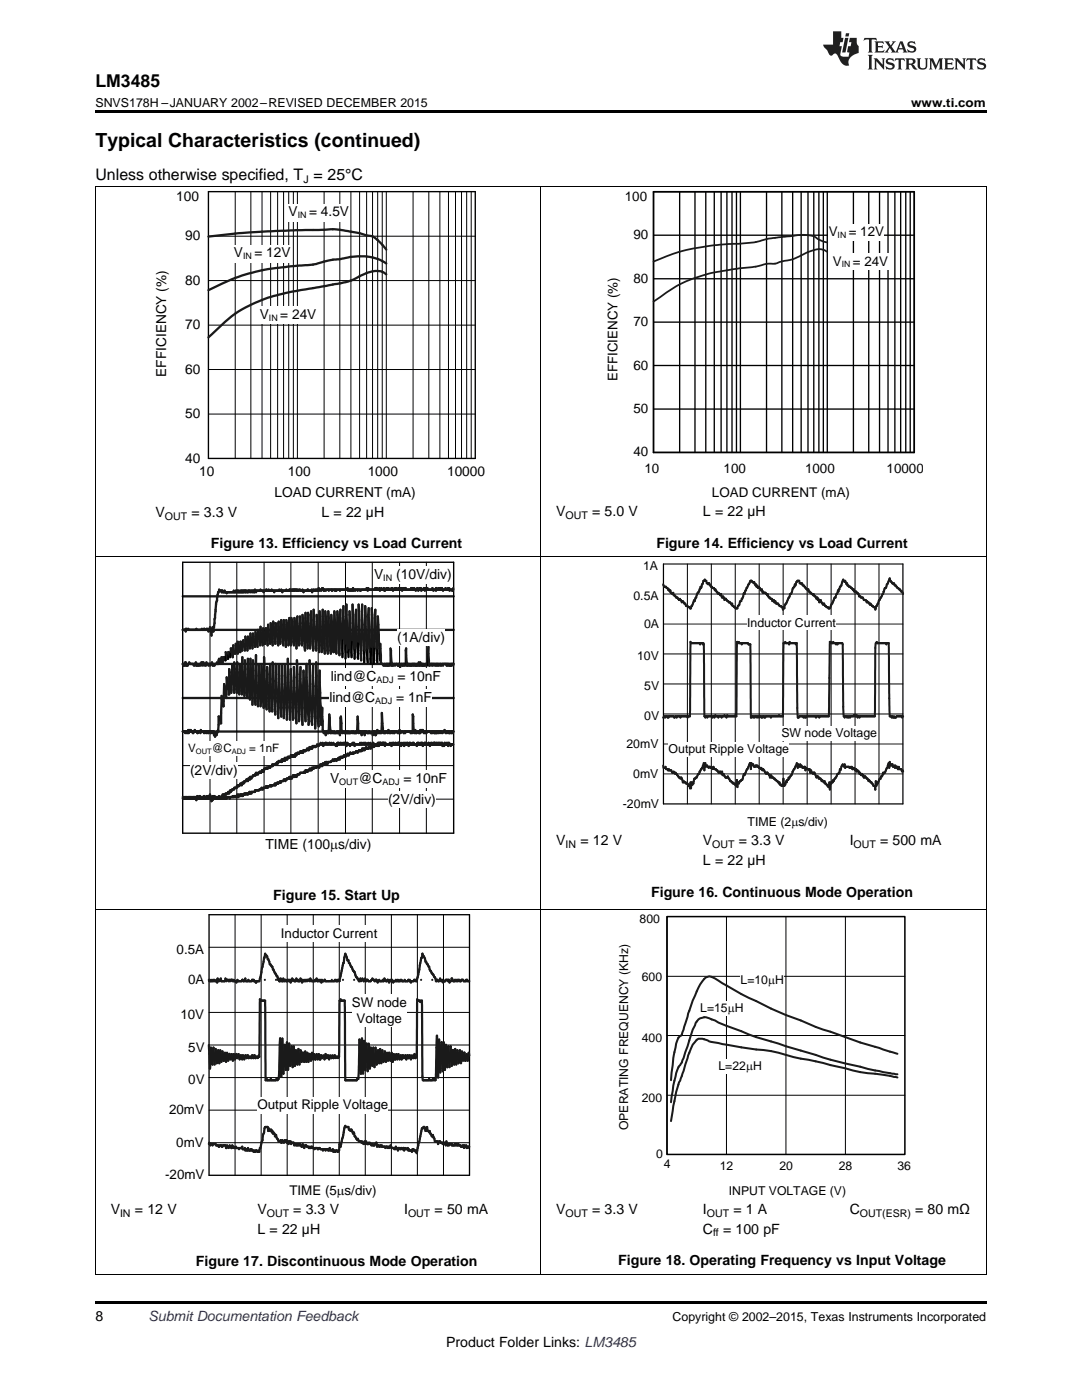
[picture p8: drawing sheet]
<svg xmlns="http://www.w3.org/2000/svg" width="216mm" height="279mm" viewBox="0 0 216 279" stroke-linecap="round" stroke-linejoin="round" font-family="sans-serif">
<path d="M19 254.4h.2zM196.7 254.4h.1zM19 259.7h177.8v.5h-177.8z" fill="#000"/>
<g fill="none" stroke="#000" stroke-width=".2">
<path d="M19.1 181.5v72.9M41.7 189h52M46.9 182.5v52.1M52.1 182.5v52.1M57.3 182.5v52.1M62.5 182.5v52.1M67.7 182.5v52.1M72.9 182.5v52.1M78.1 182.5v52.1M83.3 182.5v52.1M88.5 182.5v52.1M107.9 181.5v72.9"/>
<path d="M196.8 181.5v72.9M41.7 215.1h52M41.7 208.6h52M41.7 202.1h52M41.7 228.1h52M41.7 221.6h52M19 254.3h177.8"/>
</g>
<path d="M41.7 195.6h52" fill="none" stroke="#1a1a1a" stroke-width=".44" stroke-dasharray="0 2.2"/>
<path d="M41.7 182.5h52v52.1h-52z" fill="none" stroke="#000" stroke-width=".27"/>
<path d="M41.7 195.6l.1 .2 .1-.2 .1 .2h.2l.1-.2 .2 .2 .1-.2 .1 .2 .1-.2 .1 .2h.2l.1-.2 .1 .5 .1-.8 .1 .5 .2-.3 .2 .3 .2-.5 .1 .5h.7l.1-.5 .2 .5 .1-.3h.2l.2 .3 .2-.3 .1 .3 .2-.3h.1l.2 .3 .2-.2 .1 .2h.3l.1 .3 .2-.5 .1 .2h.7l.2-.3 .1 .3h.2l.2-.5 .2 .5h.3l.2-.2 .1 .2h.5l.1-.3 .2 .3 .1-.2 .1 .2h.2l.2 .3 .2-.3h.4l1.2-5.5 .4 .6 .5 1.5 .6 .5 .5 1.3 .5 .7 .1 .7 .1-.3 .1 .5h.2l.1-.5 .2 .5h.3v-.5l.2 .5 .2-.3 .2 .3h.1l.2-.3 .2 .3 .1-.2 .1 .2 .1-.2 .1 .5 .1-.5 .1 .2 .1-.5 .4 .5h.3l.1-.5 .4 .5h.3l.2-.5 .2 .3 .1 .5 .1-.5 .1 .2 .2-.2 .1 .2 .2-.2 .1 .2 .1-.2 .1 .2 .1-.3h.2l.1 .3 .2-.5 .1 .5 .1-.2 .2 .2h.5l.1-.2 .1 .2 .2-.5 .1 .5 .2-.2 .2 .2 .1-.2 .3 .5 .1-.5 .1 .2h.3l.2-.3 .2 .3h1.7l.1-.2 .1 .2 .1-.2 .2 .2h.1l.2-.3 .2 .3 1.2-5.5 .4 1.4 .2-.1 .1 .6 .2 .1 .7 1.4 .3 .3 .3 1 .6 .8 .2-.5 .1 .5 .3-.5 .3 .5 .2-.5 .2 .5 .2-.3h.1l.2 .3h.5l.3-.5 .5 .5 .2-.3h.1l.3 .6 .3-.5 .1 .2h.5l.1-.2 .2 .2 .1-.5 .3 .5h.2l.2-.3 .2 .6 .2-.5 .1 .2 .2-.2 .1 .2 .1-.2 .2 .4a.22 .22 0 0 1 .1-.2 .22 .22 0 0 1 .3 0l.1-.2 .2 .2 .1-.2 .1 .2h.4l.1-.2 .1 .2 .1-.2 .2 .2h.3l.2-.2 .1 .2h.5l.1-.3 .2 .3h.2l.1 .3 .1-.3h.4l.2-.3 .1 .3 .1-.2 .2 .2 1.2-5.5 .5 1 .1 .6 .7 1 .2 .7 .4 .7 .6 .8 .2 .7 .2-.3 .2 .3h.2l.2-.5 .3 .5 .1-.2 .2 .5 .2-.3h.2l.2-.2a.23 .23 0 0 1 .3-.1 .23 .23 0 0 1 .1 .3l.2-.3 .1 .6 .1-.3h.2l.1-.5 .3 .5h.3l.1-.2 .1 .2 .1-.2 .2 .2 .2-.3 .2 .3 .1-.2 .1 .2h.2l.1-.3h.3l.1 .3h.5l.2-.3 .2 .3h.2M41.7 208.6l.2 4.7 .2-4.3 .3 3.5 .2-3.5 .2 3.4 .2-3.1 .2 2.9 .3-2.6 .2 2.6 .2-2.6 .3 2.3 .2-2.1 .2 2 .3-1.7 .2 1.8 .2-1.8 .2 1.6 .3-1.4 .2 1.1 .2-1 .3 1.3 .2-1.3 .2 1.1 .3-1.2 .1 .9a.56 .56 0 0 0 .3-.8l.2 1 .2-.8 .3 .8 .1-.8a.56 .56 0 0 1 .3 .8l.3-.8 .2 .6 .2-.6 .2 .6 .2-.3h.2l.2 .3 .1-.6 .2 .6 .3-.6 .1 .6 .2-.3h.2l.1 .3 .2-.6 .1 .3 .2-11.5 .1 .3h.9l.1 15.9 .2-.3 .1 .3h.6l.1-.3 .2 .3h.9l.1-.3 .2 .3 .2-.3 .3-8.1 .2 7.6 .2-7.5 .2 7 .2-5.7 .3 4.9 .2-5.5 .3 5.5 .2-5.3 .2 4.5 .3-3.9 .2 4.2 .2-4.2 .2 3.9 .2-3.1 .3 2.9 .2-3.2 .3 3.1 .2-2.8 .2 2.4 .2-2 .3 1.9 .2-2.1 .2 2.1 .2-1.8 .2 1.9 .2-1.6 .3 1.3 .3-1.6 .1 1.3 .3-1 .2 1.1 .3-1.1 .2 1 .2-1 .3 1.1 .2-.9 .1 .6 .4-.5 .2 .7 .2-1.1 .2 .9 .2-.6 .3 .8 .2-.8 .2 .6 .2-.6 .3 .6 .1-.6 .3 .6 .2-.3h.1l.1 .3 .3-.3 .1-11.2 .2-.3 .1 .3h.7l.1 15.9h2.3l.1-.3h.2l.2-7.9 .3 6.9 .2-7.1 .2 7.1 .3-6.6 .2 5.9 .3-5.4 .1 5.6 .3-5.5 .2 5 .2-4.3 .3 3.7 .2-3.6 .2 3.9 .2-3.9 .2 3.4 .3-2.9 .3 2.6 .2-2.9 .2 2.9 .2-2.6 .2 2.4 .3-2.2 .2 2.1 .2-1.8 .2 1.6 .3-1.6 .2 1.6 .3-1.6 .1 1.8 .3-1.5 .2 1.1 .3-1.1 .2 1 .2-1 .2 1 .3-.8 .1 .9 .3-.9 .2 .6 .3-.6 .2 .9 .2-.9 .2 .6 .2-.6 .3 .8 .2-.8 .3 .6 .2-.9 .2 .9 .2-.6 .1-11.2 .2 .3h.3l.2 .3 .1-.3 .1 .3 .1-.3 .1 14.2 .1 1.7h1.1l.1-.3 .2 .3h.4l.2-.3 .1 .3 .1-.3 .1 .3 .1-.3 .1 .3 .3-8.9 .2 8.4 .2-7.7 .2 6.7 .3-6.1 .2 5.8 .3-5.8 .2 5.5 .2-5 .3 4.5 .2-4.2 .2 4.2 .2-4.2 .2 3.9 .2-3.2a2.08 2.08 0 0 1 .2 1.6l.1 1.4 .2-3.2 .2 3.1 .3-2.8 .2 2.6 .3-2.6 .2 2.6 .2-2.4 .2 1.9 .2-1.7 .2 1.7 .3-1.3 .2 1.3 .2-1.6 .1 .5M41.7 228.3l.1-.2 .2 .5 .1-.3h.2l.1 .3 .1-.3h.5l.1 .3h.4l.2 .3 .2-.3h.2l.2 .3 .2-.3h.5l.2 .5 .1-.5 .3 .5 .2-.5 .4 .5 .2-.5 .2 .5 .1-.3 .1 .3h.2l.1-.3 .1 .3h.4l.1 .2 .1-.2h.4l.1-.3 .1 .6 .3-.1 .2-.2v.5l.2-.3 .3 .3 .1-.5 .2 .5h.2l.1-.3 .1 .3 .1-.3 .4 .6 .1-.3 .2 .3 .2-.3h.1l.2 .3h.1l.2-.3v.3l.7-2.3 .4-2.5 .1-.2h.5l.1 .8 .1-.5 .2 .5 .1-.3 .2 .3v-.3l.2 .6 .1-.3 .1 .5 .1-.2 .2 .3 .1 .5 .2-.3 .1 .7 .4 .6h.3l.1-.3 .2 .6 .1-.6 .3 .6 .2-.6 .2 .3 .2-.3 .1 .6 .1-.3h.1l.1 .5 .1-.5 .2 .3 .1-.3 .1 .5 .1-.3h.4l.1 .6 .2-.3 .1 .3 .1-.3 .2 .3 .1-.3 .2 .3 .1-.3 .1 .3 .1-.3 .4 .6 .1-.6 .3 .8 .2-.5h.2l.1 .3 .3-.1 .2 .3 .1-.3 .2 .3 .2-.3 .2 .3h.3l.1 .2 .1-.2h.4l.1 .3 .2-.3h.2l.1 .2h.4l.1 .3 .2-.3a.24 .24 0 0 1 .3 0 .24 .24 0 0 1 .1 .3l.1-.3a.24 .24 0 0 1 .3 0 .24 .24 0 0 1 .1 .3l.1-.3 .1 .3 .1-.5 .2 .5h.3l.1-.3 .1 .6 .2-.3 .2 .3 .1-.3h.2l.2 .3 .2-.3 .2-1.3 .1 .6 1-4.2 .1 .2h.5l.1 .5h.2l.1 .3 .2-.3 .4 .8 .1-.2 .2 .8 .5 .7 .1-.2 .2 .5h.4l.1 .3 .1-.3 .3 .5 .2-.5 .2 .5 .2-.5 .2 .6h.2l.1-.3 .1 .2 .1-.2 .3 .5 .1-.3 .1 .3 .1-.3 .1 .3h.2l.4-.6 .1 .8 .2-.2h.1l.2 .3 .2-.3 .2 .2 .1-.2 .1 .3 .5-.1 .1 .3 .1-.3h.2l.1 .3 .1-.3 .1 .3 .1-.3 .1 .3 .2-.5 .3 .5h.4l.1 .2 .1-.2 .1 .2 .1-.5 .4 .8 .1-.5h.2l.2 .3 .2-.3 .2 .3 .2-.3 .1 .5 .2-.5v.2l.1-.2 .2 .2h.2l.1-.2 .1 .5 .1-.3 .1 .3h.4l.1 .3 .1-.6 .1 .3 .1-.3 .4 .6 .1-.3 .1 .5 1.1-4.9h.2l.1-.3h.2l.2 .8 .1-.5 .1 .5 .1-.8 .1 .8h.2l.1 .3 .1-.3 .1 .5 .4 .6 .2-.3 .1 .5a.53 .53 0 0 1 .3 .7v.1h.5l.1 .5 .2-.5h.2l.2 .3a.23 .23 0 0 1 .3-.1 .23 .23 0 0 1 0 .3l.2-.3h.1l.4 .6 .1-.8 .2 .8 .2-.3 .1 .3 .1-.3h.3l.1 .3 .1-.2a.25 .25 0 0 0 .1 .2 .25 .25 0 0 0 .3 0l.1-.3 .1 .3 .1-.3 .1 .3 .2-.3 .1 .3 .2-.3 .1 .3h.2l.2 .3h.2l.1-.3 .1 .2 .1-.2 .1 .5 .1-.5 .2 .3 .1-.3 .1 .5 .1-.3 .1 .3 .1-.3h.2" fill="none" stroke="#1a1a1a" stroke-width=".44"/>
<g fill="#fff">
<path d="M56 184.8h19.3v3.2h-19.3z" fill-rule="evenodd"/>
<path d="M70.2 198.5h11v6.4h-11z" fill-rule="evenodd"/>
<path d="M51.4 219h26.1v3.2h-26.1z" fill-rule="evenodd"/>
</g>
<path d="M133.1 182.9h47.5v47.5h-47.5z" fill="none" stroke="#000" stroke-width=".3"/>
<path d="M133.1 194.8h47.5M145 182.9v47.5M156.8 182.9v47.5M168.7 182.9v47.5M133.1 218.6h47.5M133.1 206.7h47.5" fill="none" stroke="#000" stroke-width=".2"/>
<path d="M133.1 182.9v47.5" fill="none" stroke="#000" stroke-width=".24"/>
<path d="M179.1 210.3l-7.4-2.2-8.9-3.2-3-1.2a80.4 80.4 0 0 1-10.4-4.6l-5.2-2.9a6.9 6.9 0 0 0-2.7-1.4 3.2 3.2 0 0 0-2.1 2.3l-.4 .8a56.5 56.5 0 0 0-2.8 8.1l-.3 .7a1.8 1.8 0 0 0-1 1.6l-.6 2.9-.4 4.4M179.1 214.4l-2.9-.4-4.5-1.1a55 55 0 0 1-8.9-2.4l-7.5-2.2a40.5 40.5 0 0 1-7.4-2.5l-5.9-2.4a2.13 2.13 0 0 0-3.3 1.2l-.5 .9-1.8 5.7-.3 .8-.6 .8a25.1 25.1 0 0 0-1.6 7.2M179.1 215l-4.5-.7a21.4 21.4 0 0 1-5.9-1.1l-7.4-1.7a29.4 29.4 0 0 1-6-1.4l-2.9-.5-4.5-.6-4.5-.8a6.7 6.7 0 0 1-2.9-.8l-1.1-.1a5.4 5.4 0 0 0-2.1 3.3l-1.2 4.1a21.9 21.9 0 0 0-1.9 7l-.3 2" fill="none" stroke="#1a1a1a" stroke-width=".41"/>
<g fill="#fff">
<path d="M147.8 194.2h8.6v3h-8.6z" fill-rule="evenodd"/>
<path d="M139.7 199.7h8.7v3h-8.7z" fill-rule="evenodd"/>
<path d="M143.4 211.3h8.6v2.9h-8.6z" fill-rule="evenodd"/>
</g>
<g fill="none" stroke="#000" stroke-width=".2">
<path d="M19.1 111.1v70.4M41.9 112.2v54.1M47.2 112.2v54.1M52.7 112.2v54.1M58 112.2v54.1M63.5 112.2v54.1M68.9 112.2v54.1M74.3 112.2v54.1M79.7 112.2v54.1M85.1 112.2v54.1M107.9 111.1v70.4M196.8 111.1v70.4"/>
<path d="M36.5 159.5h54M36.5 152.8h54M19 181.4h177.8"/>
</g>
<path d="M36.5 112.2h54v54.1h-54z" fill="none" stroke="#000" stroke-width=".28"/>
<g fill="none" stroke="#1a1a1a" stroke-width=".46">
<path d="M36.5 119h54M90.4 117.4l-.1 .5-.1-.2v.2l-.1-.2h-.3l-.1 .2-.1-.5v.3h-.2v-.3l-.1 .3h-.3l-.1-.3-.1 .3h-.4v.2l-.2-.2v-.3l-.1 .3v-.3l-.1 .3-.1-.3v.3l-.1-.3-.1 .3-.2-.3-.1 .3h-.3l-.1-.3v.5l-.1-.2h-.3l-.1 .2v-.2h-.2v-.3l-.1 .3h-.8l-.1-.3-.1 .3h-.2v-.3l-.1 .3v-.3l-.1 .5v-.2h-.2v-.3l-.1 .3h-.3l-.1 .2-.1-.5v.3l-.1-.3-.1 .3-.1-.3v.3l-.2 .2v-.2h-.2v-.3l-.1 .3h-.2v.2l-.3-.5v.3h-.3v-.3l-.1 .3-.1-.3-.2 .3v-.3v.3h-1.1v-.3l-.1 .3-.2-.3-.2 .3v-.3l-.2 .5-.1-.5-.1 .3h-.2v-.3l-.1 .3-.1-.3-.1 .3h-.4v-.3l-.1 .3h-.2v-.3l-.1 .3h-.2l-.1 .2-.1-.5-.1 .3-.1-.3v.3h-.5l-.1-.3v.3l-.2-.3-.1 .3-.1-.3v.3h-.3v.2l-.2-.2v-.3l-.1 .3h-.4v-.3l-.3 .5-.1-.5v.3h-.4l-.1-.3-.1 .3v-.3l-.1 .3-.1-.3v.3h-1.3l-.1-.3-.1 .5-.2-.5v.3h-1.1l-.1 .2-.1-.2h-.4l-.1 .2v-.2h-.4l-.1 .2v-.2h-.3v.2l-.2-.5-.1 .5v-.2l-.2 .2v-.2l-.2 .2v-.2h-.2v.2l-.2-.2-.1 .2-.1-.5-.1 .3h-1.3l-.1 .2v-.2h-.7v.2l-.1-.2v.2l-.1-.2-.1 .2-.1-.2h-.4v.2l-.1-.2v.2l-.1-.2h-.5v.2l-.1-.2h-.4l-.1 .2-.2-.2-.1 .2v-.2l-.1 .2v-.2l-.2-.3v.3l-.1-.3v.3l-.2 .2v-.2h-.2l-.1 .2-.2-.5-.1 .5-.1-.2-.2 .2-.1-.2-.1 .2h-.3v-.2l-.2 .2v-.2l-.2 .2v.3l-.1-.5v.2h-.6l-.1-.2v.2l-.1-.2-.1 .2h-.7v.3l-.2-.5v.2h-.4l-.1-.2-.2 .2h-.2v-.2l-.1 .2-.1-.2-.2 .2v-.2v.2l-.1-.2-.3 .2v-.2l-.1 .2v-.2l-.1 .2-.1-.2-.1 .2h-.2v-.2l-.1 .2-.1-.2v.2l-.1-.2v.2l-.1-.2v.2h-.5l-.1-.2v.2h-.7l-.1 .3v-.3l-.2-.2v.2h-.3l-.1-.2v.2h-1v.3l-.1-.3h-.3l-.1-.2v.2h-.5l-.1-.2v.2h-.4l-.1-.2-.1 .2h-.3l-.1 .3v-.3h-.5l-.1-.2-.1 .2h-.7l-.1 .3v-.3h-.2v-.2l-.1 .5v-.3l-.1 .3-.1-.3-.1 .3v-.3l-.2 .3-.1-.3-.2 .3-.1-.3-.2 .3v-.3l-.2 .3v-.3l-.1 .3-.2-.3-.1 .3-.1-.3-.1 .3v-.3h-.2v.3l-.1-.3-.1 .3-.1-.3-.1 .3v-.3l-.1 .3-.2-.3v.3h-.2l-.1-.3v.3h-.3v-.3l-.1 .3-.1-.3-.1 .3-.1-.3v.3h-.3l-.1-.3v.3h-1.3l-.1 .2v-.2h-.3l-.1-.3v.3h-.3l-.1-.3-.1 .3-.1-.3v.3l-.1-.3h-.3l-.1-.2-.6 2.7-.5 5.6-.2-.8-.1 .8v-.5l-.1 .2v1.1l-.1-1.1-.1 .3-.1-.8-.2 .5M36.5 139.3h54M36.5 125.7h54M36.6 132.5v.3l-.1-.3h54M36.7 132.5v.3l.1-.3v.3l.1-.3 .1 .3v-.6l.2 .6 .1-.3v.3l.1-.3 .1 .3 .1-.3M37 125.7l.1 .3v-.5l.1 .2 .1-.2v.2M37.5 125.7l.1-.2 .1 .2M37.8 132.5v-.3l.1 .3M38.6 132.5l.1 .3 .1-.3M38.9 132.5v.3l.2-.6 .1 .6v-.3l.2 .3v-.3M39.2 125.7v-.2l.1 .2"/>
<path d="M39.5 132.5l.1 .3h.2v-.3M40 132.5l.1 .3 .1-.6 .1 .3M40.2 125.7l.1-.2v.2M40.4 132.5v-.3l.1 .6 .1-.6v.3M40.6 125.7l.1-.2v.2M40.8 125.7v-.2l.1 .2M40.8 132.5l.1 .3v-.3M41 132.5l.1 .3 .1-.6v.3M41.2 125.7v-.2l.1 .2M41.4 125.7v-.2l.2 .5v-.3M41.5 132.5l.1 .3v-.3M41.9 132.5v.3l.1-.3"/>
<path d="M42.2 132.5l.1-.3 .1 .6 .2-.3M42.7 132.5v.3l.2-.3M43.2 132.5l.1-.3v.3M45 131.8l-.2-.6h-.3l-.1 1-.2-1-.2 1.3-.2-.3-.1-.7-.1 1M45 130.1l.3 1.4h.2M45.5 130.1l.4 1.1M46 129.4h.1v.7h.2l.1 1.1 .1-2.4v.6l.4 1 .1-1.9 .4 1.9v-2.3l.3 1.3 .3 .7v-2l.2 .4 .1 1.3h.1l.2-2 .3 2 .1-2.8 .4 2.8 .1-2.8 .4 2.4 .1-3 .4 3 .1-3 .4 2.7 .1-3 .4 3 .1-3.4 .4 3.1 .1-3.7 .1 1.9 .3 1.8 .1-3.4 .3 3.1h.1l.1-3.1h.1l.3 3.4 .1-4.1 .4 3.8 .1-4.1 .4 4.4 .1-4.7 .4 4.4 .1-4.1 .5 4.4v-4.4l.1-.3 .3 4.4 .2-4.8 .4 5.1 .1-5.1 .4 5.4 .1-5.4 .4 5.1 .2-5.5 .3 5.5 .1-5.5 .2 .8 .3 4.7 .1-5.5 .4 6.1 .2-6.1 .1-.3 .3 5.8 .2-5.8 .4 5.8 .1-6.1 .5 7.1 .1-7.5 .4 7.1 .1-7.1 .1 .4 .3 6.7 .2-7.4 .4 7.8 .1-8.1 .4 7.7 .1 .4 .1-7.1 .5 7.4 .1-8.1 .4 8.1 .2-8.4 .4 8.7 .1-8.4 .5 8.4 .1-8.4 .5 8.4 .1-7.7 .3 7.1 .2 .3 .1-8.1 .4 8.4 .2-8.4 .4 8.8 .2-9.1 .4 9.5M68.4 127.5l.1-6.5 .1 5.1 .3 4M69 128.5l.1-7.8 .3 9.4M69.6 129.4l.1-7.4 .4 9.2M70.3 127.8v-7.1l.5 10.8M70.9 129.4l.2-7.7 .3 8.4"/>
<path d="M71.4 131.2l.1 .3M71.5 128.1l.1-7.4 .5 11.1 .2-11.1 .3 9.1M72.7 131.2v1M72.8 129.8l.1-8.8 .3 9.1M73.3 131.5l.1 .7M73.4 129.4l.2-8 .3 8.7M73.9 131.5l.1 1M74.1 129.1l.1-7.7 .4 11.1M74.7 129.1l.2-7.4 .4 10.5M75.3 129.4l.1-6.4 .4 8.8M75.9 128.5l.2 4M76.4 132.5l.1 .3 .2-.3 .2 .3 .1-.3"/>
<path d="M77.1 132.5v.3l.1-.3M77.3 132.5v.3l.1-.3v.3l.1-.3 .1 .3v-.3M77.7 132.5l.1 .3v-.3M77.9 129.4l.2 3.4 .1-.3 .1 .3v-.3M78.4 132.5l.1 .3 .1-.3M78.7 132.5l.1 .3 .1-.3M79.2 132.5l.1 .3 .1-.3v.3l.1-.3 .1 .3v-.3l.2 .6 .1-.6M80.1 132.5l.1 .3 .1-.3 .1 .3v-.3M80.5 132.5l.1 .3v-.3M80.8 132.5v.3l.1-.3M80.9 129.8l.1-.4 .1 3.4 .1-.3M81.3 132.5v.3l.1-.3"/>
<path d="M81.6 132.5v.3h.4v-.3v.3l.2-.3v.3l.1-.3M82.4 132.5v.3l.1-.3M82.6 132.5v.3l.1-.3M82.8 132.5l.1 .3v-.3l.1 .3 .2-.3v.3h.2l.2-.6v.6l.1-.3 .1 .3 .1-.6 .1 .6 .1-.3 .1 .3v-.3M84.3 132.5v.3l.1-.3v.3l.2-.3v.3h.3v-.3M85.3 132.5l.1 .3M85.4 130.1l.1-1 .1 3.4M85.7 132.5v.3l.2-.3M86.1 132.5l.1 .3v-.3M86.4 132.5v.3l.1-.3M86.7 132.5l.1 .3 .1-.3M87 132.5v.3l.1-.3"/>
<path d="M87.2 132.5v.3l.1-.3M87.4 132.5v.3l.1-.3 .1 .3 .1-.3M87.8 132.5l.1 .3v-.3M88 132.5l.1 .3 .1-.3M88.3 132.5l.1 .3v-.3M89 132.5l.1 .3v-.3M89.2 132.5v.3l.1-.3M89.4 132.5v.3l.1-.3 .1 .3 .1-.3 .1 .3 .1-.3 .1 .3v-.3M90.1 132.5v.3l.1-.3M90.4 132.5v.3M36.5 146h54M36.5 159.1l.1 .3 .1-.3"/>
<path d="M36.7 159.1l.1 .3M36.7 159.1v.3h-.2M36.9 146l.1 .3v-.3M37.2 146l.1 .3v-.3M37.4 146l.1 .3v-.3M37.6 146v-.3l.1 .6 .1-.6 .1 .3M38.1 146v-.3l.1 .3M38.4 146l.1 .3 .1-.3M38.8 146l.1-.3v.3M39.3 159.1h-.1v.6l-.1-.3h-.2v-.3l-.1 .3h-.2v-.3l-.1 .3h-.3l-.1-.3-.1 .3h-.2v-.3l-.1 .3-.1-.3v.3h-.8M39.3 159.1v.3h.8l.1-.3 .1 .3v-.3l.1 .3h.4l.1-.3v.3h.2l.1-.3M39.3 159.1l.1-.2v.2h.4v-.2l.1 .2v-.2l.1 .2h.5l.1 .3 .1-.5v.2l.1-.2v.2h.4"/>
<path d="M39.3 159.1l-.1 .3-.1-.3h-.7l-.1 .3v-.3h-.8v.3l-.1-.3h-.5l-.1 .3M39.3 146l.1 .3v-.3l.1 .3 .1-.3M39.9 146l.1 .3 .1-.6v.3M40.7 146v.3l.1-.3M40.9 146v.3l.1-.3M41.1 146l.1 .3v-.3M41.2 159.1v.3h.2M41.2 159.1l.1-.2 .1 .2M41.4 159.1v.3M41.4 159.4l.2-.5 .2 .2 .1-.5v.8h.2M41.4 159.1l.1 .3h.3l.2-.5v.5M41.5 146v.3l.1-.3"/>
<path d="M41.9 146l.1 .3v-.3M42 159.1l.1 .3M42.1 146v.3l.1-.3M42.1 159.1v.3M42.1 159.1l.1 .8v-.8M42.1 159.1h.1M42.2 159.1l.1 .3h-.1M42.3 159.1h.1l-.1 .6zM42.3 146l.1 .3v-.3M42.4 158.9v.8l.2-.8 .1 .2v.3h-.2zM42.7 146v.7l.2 .3 .1-.7 .2 .4 .1-.7M43.4 146l.1-.3v.3l.1-1.3v-1.7l.5 1.3 .1-5.4 .2 .7v1l.2 .3 .1-4.4 .4 2.8 .1-4.1 .4 2.4v1h.1v-5.1l.4 4.8 .2-5.5 .4 5.5v-6.1l.5 6.1 .1-6.1 .5 6.4 .1-6.1 .4 6.1 .1-7.4v1.9l.4 5.8 .1-7.1 .3 6.5 .2 1 .1-7.8 .1 4.4 .3 3.7 .1-8.1 .4 9.1 .1-8.8 .5 8.8 .1-9.8 .1 5.4 .3 4.7 .1-8.1h.1l.3 8.1 .2-8.1 .4 8.5 .1-10.1 .4 9.7 .1 .7 .1-8.5 .3 7.5 .2 1.4 .1-9.5 .4 9.5 .1-9.8 .5 10.4 .1-10.1 .5 10.8 .1-10.5 .3 8.5 .2 1.7 .1-10.2 .4 10.5 .2-10.5 .4 10.8 .2-12.1 .4 12.1 .2-10.1 .4 10.1 .1-.3 .1-10.2 .2 6.8 .3 4.4 .2-12.5 .4 12.1 .3-10.8 .4 11.6 .2-10.9 .4 10.1 .2-11.4 .4 12.2 .1-.8 .1-12.1 .5 12.9 .2-12.2 .4 12.9 .2-13.2 .4 12.1 .1 .7 .2-11.2 .3 10.9 .2-3.4 .2 4.7"/>
<path d="M64.6 146v.3l.1-.3 .1 .3 .1-.3 .1 .7 .2-.7M65.3 146v.3h.3l.1-3.7 .2 3.7 .1-.3 .1 .3 .1-.3M66.3 146l.1 .3 .2-.3M66.7 146v.3h.4l.1-.3 .2 .3 .1-.3M67.6 146l.2 .7v-.7M67.9 146l.1-3 .2 3.3v-.3M68.3 146l.1 .3 .1-.3M68.6 146l.1 .3 .1-.3v.3h.2l.1-.3v.3l.1-.3v.3l.2-.3v.3h.2v-.3l.1 .3h.2l.1-.3M70.1 146l.2 .3v-.3M70.4 146v.3l.2-.3 .1 .3 .2-.3v.3h.2v-.3l.1 .3v-.3M71.3 146l.1-3 .2 3.3 .1-.3M71.8 146l.1 .3v-.3"/>
<path d="M72 146l.2 .7 .1-.7 .1 .3v-.3l.1 .3 .1-.3 .1 .3v-.3l.1 .7v-.7l.1 .3v-.3M73 146v.3l.1-.3M73.2 146l.1 .3 .2-.3v.3l.2-.3 .1 .3v-.3l.1 .3h.3l.1-.3M74.4 146v.7l.2-.7M74.5 148.9h-.2v.2l-.1-.2-.2 .5-.1-.3h-.3v.3h-.4l-.1-.3v.3h-.3v.3l-.1-.3v.3l-.1-.3-.1 .3-.1-.3-.1 .3v-.3l-.1 .5-.1-.2-.1 .2-.1-.2-.1 .2-.1-.2v.2h-.2l-.1 .3v-.3h-.3l-.1 .3h-.4v.2l-.2-.2-.1 .2h-.3l-.1-.2v.2l-.1-.2v.2h-.2v.3h-.2l-.1-.3v.3h-.3l-.1 .3-.1-.3-.1 .3-.1-.3-.1 .3h-.2v.2l-.1-.2-.1 .2-.2-.2-.1 .6v-.4l-.2 .4-.1-.4v.4h-.3l-.1 .3v-.3h-.3l-.1 .3v-.3l-.1 .3-.2-.3v.3h-.3l-.1 .2h-.5l-.1 .3v-.3l-.1 .3-.1-.3-.2 .3-.1-.3v.3h-.2v.2l-.1-.2-.1 .2-.1-.2-.1 .5-.1-.3-.1 .3v-.3l-.2 .3v-.3l-.2 .6v-.3h-.5v.3h-.5l-.1 .2v-.2l-.1 .2v-.2l-.1 .2-.1-.2-.1 .5v-.3l-.2 .3-.2-.3v.3h-.3l-.1 .3h-.2v-.3l-.1 .3-.1-.3-.1 .5-.1-.2-.2 .2h-.7l-.1 .3h-.4l-.3 .6v-.4h-.3v.4l-.1-.4v.4l-.1-.4-.2 .4v-.4l-.2 .7-.1-.3-.1 .3v-.3l-.1 .3-.1-.3-.1 .3v-.3l-.1 .3h-.4v.2h-.2l-.1 .3v-.3h-.3l-.1 .3h-.4l-.1 .3-.1-.3v.3h-.4v.2l-.2-.2v.2h-.3v.3l-.1-.3-.1 .3v-.3l-.1 .3h-.4l-.1 .2v-.2l-.1 .2v-.2l-.1 .2-.1-.2-.1 .2h-.3l-.1 .3-.1-.3v.3l-.2-.3-.1 .3h-.5v.3h-.2l-.1-.3-.1 .3h-.3l-.1 .2h-.8v.3h-.7v.4l-.1-.4-.1 .4-.1-.4v.4l-.1-.4v.4h-.3v.2l-.1-.2-.1 .2-.1-.2-.4 .2v-.2l-.3 .5-.1-.3-.1 .3v-.3h-.2l-.1 .3v-.3l-.2 .3-.1-.3-.1 .5-.3-.5v.5h-.2l-.1-.2v.2l-.1-.2-.1 .2-.1-.2-.1 .2-.1-.2-.1 .2v-.2l-.1 .2h-.5v.3l-.1-.3h-.5v.3l-.1-.3-.2 .3v-.3l-.1 .3-.2-.3-.1 .3v-.3l-.1 .3v-.3l-.1 .3-.1-.3h-.5v-.2l-.1 .5v-.3h-.3v.3l-.1-.3h-.3l-.1-.2-.1 .2M74.5 148.9l-.1-.6-.1 .3h-.4v-.3l-.1 .3h-.2l-.1-.3v.3h-.5v-.3l-.1 .3-.1-.3v.3h-.2l-.1-.3-.1 .3h-.2v-.3l-.2 .3-.1-.3v.3h-1l-.1 .3-.1-.6-.1 .3-.3-.3v.3h-.5v.3l-.1-.3h-.4v-.3l-.1 .3-.1-.3v.6l-.4-.6-.1 .3-.2-.3-.1 .3h-.2l-.1-.3-.1 .3h-.2l-.1-.3v.3l-.1-.3v.3l-.1-.3-.1 .3v-.3l-.1 .6-.1-.3-.1 .3-.1-.3h-.3l-.1-.3-.1 .3h-.3v-.3l-.1 .3-.2-.3v.3l-.1-.3-.1 .3h-.3l-.1-.3-.1 .3-.1-.3-.1 .3v-.3l-.4 .6-.1-.6v.3h-.3l-.1-.3v.3h-.3l-.1 .3h-.2l-.1-.3v.3h-.3v.2l-.1-.2-.1 .2-.1-.2-.1 .2h-.2v-.2l-.1 .5v-.3l-.1 .3-.2-.3-.1 .3-.1-.3-.1 .6h-.2v-.3l-.1 .3-.1-.3-.3 .5v-.2l-.1 .2h-.2l-.1-.2-.1 .5-.1-.3v.3l-.1-.3-.1 .3-.1-.3-.1 .3v-.3l-.3 .5-.1-.2-.1 .2-.1-.2-.3 .5-.1-.3-.2 .6v-.3h-.3v.3l-.1-.3-.1 .3v-.3h-.2l-.1 .3v-.3l-.2 .5-.4-.2-.1 .6-.1-.4-.1 .4-.1-.4-.1 .4-.1-.4v.7l-.1-.3-.1 .3-.1-.3v.3l-.1-.3-.1 .3-.1-.3v.5l-.1-.2v.2l-.1-.2-.2 .2-.2-.2-.2 .5-.1-.3v.3h-.3l-.1 .2h-.5v.3l-.1-.3v.3h-.3l-.1 .3-.1-.3-.1 .3h-.3v.2l-.1-.2v.2l-.2-.2v.2h-.4l-.1 .6-.1-.3v.3l-.2-.3-.2 .5-.1-.2v.2l-.2-.2v.2h-.2l-.1 .3-.2-.3-.1 .3-.1-.3-.1 .5v-.2l-.1 .2h-.4l-.1 .4h-.2v.3l-.1-.3h-.2v.5l-.1-.2-.1 .2-.1-.2-.1 .5-.1-.3-.2 .3v-.3l-.1 .3h-.3v.3l-.2 .2v-.2h-.2l-.1 .5-.1-.3-.1 .3-.1-.3-.1 .3h-.2v.2h-.3v-.2l-.2 .2v.3h-.5v.3h-.4v.2h-.2l-.1 .3-.1-.3-.2 .7-.2-.4v.4h-.3l-.1 .2-.1-.2v.2h-.3l-.1 .3v-.3l-.1 .3-.1-.3v.3h-.2v.5h-.2l-.1-.3-.1 .3v-.3l-.1 .3h-.9l-.1-.3M74.7 146v.3l.1-.3 .1 .3v.4l.1-.7v.7l.2-.7 .1 .3v-.6l.1 .6 .1-.3M75.1 148.6l-.1 .3-.1-.3-.3 .5-.1-.2M75.2 148.6l.1 .3 .1-.6h.2v.6l.1-.3M75.6 146v.3l.1-.3 .1 .3v-.3M75.7 148.3v.3M75.7 148.3l-.1 .3h-1l-.1-.3v.6"/>
<path d="M75.7 148.3l.1 .3M75.9 146v.3l.1-.3 .1 .3 .1-4 .3 4v-.3M75.9 148.3v.3h-.2M75.9 148.3h.1M75.9 148.3l.1 .3v-.3M76 148.3l.1 .3h.2l.1-.3M76.2 148.6l.1-.3 .1 .3M76.4 148.3v.3M76.4 148.3h.1M76.5 148.3v.3h3.4M76.5 148.3l-.1 .3M76.6 146l.1 .3 .1-.3 .1 .3v-.3"/>
<path d="M76.6 148.6l.1-.3 .1 .6v-.6l.2 .3M77.2 146l.1 .3v-.3M77.4 146l.1-.3v.3M77.6 146v.3l.1-.3 .2 .3v-.3M77.7 148.6l.1-.3v.3M78.1 148.6v.3l.1-.6 .1 .3 .1-.3v.3l.1-.3 .1 .3M78.1 146l.1 .3v-.3M78.4 146v.3l.1-.3M78.6 146v.3l.1-.3M78.7 148.6l.1-.3 .1 .3M79.2 146l.1 .3 .1-.3 .2 .3v-.3M79.5 148.3v.3"/>
<path d="M79.5 148.3l.2 .3M79.5 148.3l-.1 .3v-.3l-.1 .3-.1-.3-.1 .3M79.7 146v-.3l.2 .6v-.3M79.9 148.6l.1 .3 .1-.3M79.9 148.6l.1-.3 .1 .3M80.1 148.6h3.4M80.4 148.6v-.3l.1 .3 .1-.3v.6l.2-.6v.3M80.4 146l.1 .3 .1-.3M80.7 146l.1 .3v-.3M80.9 148.6l.1-.3v.3M81.1 148.6l.1-.3v.3M81.3 148.6v-.3l.2 .6 .1-.6 .1 .3"/>
<path d="M81.9 148.6l.1-.3v.3M82 146v.3v-.3M82.2 146l.1 .3 .1-3.7 .2 3.4M82.3 148.6l.1-.3v.3M82.5 148.6v-.3l.1 .3M82.7 146v.3l.1-.3 .1 .3v-.6l.2 .6 .1-.3M83.1 148.6l.1 .3 .1-.6v.3M83.4 148.6v-.3l.1 .3M83.6 146v.3l.1-.3v.3h.2v-.6l.1 .3M83.9 148.6l.1-.3v.3M84.1 148.6v-.3l.1 .3 .1-.3 .1 .6v-.3M84.2 146v-.3l.1 .3"/>
<path d="M84.4 146v-.3l.2 .6 .1-.3 .2 .3v-.3M84.6 148.6l.1-.3 .1 .3v-.3l.1 .3 .1-.3v.3M85.1 146v.3l.1-.3M85.4 148.6l.1-.3v.3M85.6 148.6v-.3l.1 .3M85.8 148.6v.3l.2-.6 .2 .3M85.9 146l.1 .3 .1-.3v.3l.1-.3 .1 .3v-.3M86.5 146l.1 .3v-.3l.1 .3v-.3l.1 .3 .1-.3 .1 .3v-.3M86.6 148.3v.3M86.6 148.3h.1M86.6 148.3l-.1 .3-.1-.3-.1 .3M86.7 148.3l.1 .3h.2v-.3"/>
<path d="M86.7 148.3v.3h-3.1v-.3l-.1 .3M87 148.3l.1 .3M87 148.3l-.1 .3M87.1 146v.3l.1-.3M87.1 148.6l.1-.3v.3M87.1 148.6h.3M87.3 146l.1 .3v-.3M87.4 148.6l.1-.3 .1 .3M87.4 148.6v-.3l.1 .3h2.9M87.6 146v.3l.1-.3M87.7 148.6v-.3l.1 .3M88 146v.3l.1-.3"/>
<path d="M88.2 148.3v.3M88.2 148.3l.1 .6 .1-.3v.3l.1-.3 .1 .3v-.3M88.2 148.3l-.1 .3-.1-.3-.1 .3M88.2 146l.1 .3 .1-.3M88.7 146v-.3l.1 .3M88.7 148.6v-.3l.2 .3M88.9 146v.3l.1-.3 .1 .3v-.3M89 148.6l.1-.3 .1 .3 .1-.3 .1 .6 .1-.6 .2 .3M89.4 146v.3l.1-.3 .1 .3v-.3M89.7 146v.3l.2-.3 .1 .3v-.3M89.9 148.6v.3l.1-.3M90.1 146v.3l.1-.3"/>
<path d="M90.3 146v.3l.1-.3"/>
</g>
<g fill="none" stroke="#000" stroke-width=".38">
<path d="M45 130.1v1.7M45.5 130.1v1.4M46 129.4l-.1 1.8M68.4 127.5l-.1 3.7M69 128.5l-.1 3v-1.4M69.6 129.4l-.1 1.8-.1-1.1M70.3 127.8l-.2 3.4M70.9 129.4l-.1 2.1M71.4 130.1v1.1M71.5 128.1v3.4M72.6 129.8l.1 1.4M72.8 129.8l-.1 2.4"/>
<path d="M73.2 130.1l.1 1.4M73.4 129.4v2.8M73.9 130.1v1.4M74.1 129.1l-.1 3.4M74.7 129.1l-.1 3.4M75.3 129.4v2.8M75.9 128.5l-.1 3.3M77.9 129.4v3.1M80.9 129.8v2.7M85.4 130.1v2.7"/>
</g>
<g fill="#fff">
<path d="M79.2 125.6h9.6v3.4h-9.6z" fill-rule="evenodd"/>
<path d="M77.4 157.9h9.6v3.3h-9.6z" fill-rule="evenodd"/>
<path d="M66 133.4h22v3.5h-22z" fill-rule="evenodd"/>
<path d="M65.7 137.6h20.5v3.5h-20.5z" fill-rule="evenodd"/>
<path d="M65.9 153.7h23.3v3.5h-23.3z" fill-rule="evenodd"/>
<path d="M37.5 148h18.2v2.9h-18.2z" fill-rule="evenodd"/>
<path d="M37.9 152.1h9.6v3.4h-9.6z" fill-rule="evenodd"/>
<path d="M74.6 113.1h15.6v3.5h-15.6z" fill-rule="evenodd"/>
</g>
<path d="M132.4 112.6v47.8h47.8v-47.8" fill="none" stroke="#000" stroke-width=".25"/>
<path d="M132.4 118.6h47.8M132.4 124.5h47.8M132.4 154.4h47.8M132.4 148.5h47.8" fill="none" stroke="#1a1a1a" stroke-width=".2"/>
<path d="M137.2 112.6v47.8M141.9 112.6v47.8M146.7 112.6v47.8M151.5 112.6v47.8M156.3 112.6v47.8M161.1 112.6v47.8M165.8 112.6v47.8M170.6 112.6v47.8M175.4 112.6v47.8M132.4 130.5h47.8M132.4 136.5h47.8M132.4 142.5h47.8" fill="none" stroke="#000" stroke-width=".2"/>
<path d="M132.4 112.6h47.8" fill="none" stroke="#1a1a1a" stroke-width=".25"/>
<path d="M132.3 116.6l.2 .5h.4l.1 .3h.2l.2 .4 .1-.2 .2 .5 .1-.3 .1 .5h.1l.2 .3 .1-.3 .2 .5h.1l.3 .5 .3-.1 .3 .6 .2-.3 .4 .7 .2-.2 .3 .5h.1l.2 .5 .3-.1 .1 .3a.24 .24 0 0 1 .3 0 .24 .24 0 0 1 .1 .2h.2l.6-1.6 .1-.1 .1 .2 .1-.6 .1-.1a1.52 1.52 0 0 1 .6-1.2l.3-.9 .1 .3v-.1l.5-1.4h.1l.1-.2 .2 .2h.1l.1 .5h.2l.1 .2 .2-.2 .4 .7h.2l.1 .3 .2-.1 .3 .5v-.2l.6 1 .1-.3 .3 .5 .2-.3 .1 .7 .2 .1 .1-.3 .3 .7 .1-.2h.1l.3 .5 .2-.1 .1 .3h.3l.3 .5 .1-.2 .1 .5 .2-.1 .1 .3 .1-.1 .2 .3h.3l.1-.4 .3-.3 .2-.7 .2-.1 .5-1.5 .1-.1 .1 .3 .3-1.2 .8-1.5h.3l.4 .5 .1-.2 .2 .6 .1 .1 .1-.3v.5l.2-.2 .2 .5 .1-.3 .5 .7 .1-.2 .2 .7 .1-.2 .1 .2h.4l.3 .5 .1-.2v.4l.3 .3 .1-.1 .2 .3h.2l.1 .5 .1-.3h.2l.1 .5 .2-.2 .2 .5 .3-.1 .4 .6 .2-.1 .2 .3 .1-.1 .1 .6 .2-.5 .1 .2 .1-.7 .3-.2 .8-2 .2 .1 .7-2 .1 .3 .2-.7 .2-.3h.4l.1 .5h.2l.1 .2 .1-.2 .2 .5 .2-.1 .5 .8h.2l.1 .2 .1-.2 .1 .5 .1-.1 .2 .3h.1l.2 .3 .1-.1 .1 .3 .1-.2 .6 .9 .2-.3 .1 .5 .1-.2 .2 .7 .1-.4 .1 .2 .1-.3v.5l.5 .5 .1-.2 .3 .5 .1-.1 .1 .3a.24 .24 0 0 1 .3 0 .24 .24 0 0 1 .1 .2h.3l.9-2 .2-.1 .5-1.5 .1 .3 .3-1 .3-.2 .4-1.2 .2 .5 .1-.3 .3 .7 .1-.2 .1 .5 .2-.1 .1 .3h.3l.6 .7 .1-.2 .1 .5 .3-.1 .2 .3h.1l.2 .3 .1 .4h.3l.2 .3a.48 .48 0 0 1 .5 .5l.3-.1 .3 .5v-.2l.6 .7 .1-.2 .3 .5 .2-.1 .1 .3 .3-.1 .1 .6 .7-1.9 .4-.5 .6-1.3a.44 .44 0 0 1 .3-.6l.8-2 .1 .5 .4 .5h.2l.1 .2 .1-.2 .2 .5 .2-.1 .3 .6 .1-.1 .6 .8 .2-.1 .2 .6M132.3 152.8l.1 .5h.3l.1-.3 .1 .5h.3l.1 .2 .2-.2 .1 .3 .3-.1 .3 .5h.1l.1-.2 .3 .4 .1-.2 .7 1h.2l.1 .2 .2-.2 .3 1 .1-.3 .2 .3 .2-.1a.22 .22 0 0 0 .1 .3 .22 .22 0 0 0 .3 0l.2 .5 .2-.3 .1 .7 .1-1.2 .1 1.2 .1-1.2 .1 .6 .2-.6 .1 .3 .1-1h.2l.1-.2h.2l.3-.8h.2l.1-.4 .6-.8 .2-.9 .1 1.4 .2-1.4 .2 .8v-.3h.2l.3 .4 .1-.2h.2l.1 .3 .2-.3 .3 .5 .1-.5 .2 .5h.2l.6 .7 .2-.2 .1 .2 .1-.2 .2 .4 .1-.4 .1 .7 .2-.2a.81 .81 0 0 0 .7 .7l.1-.3 .5 1h.2l.1 .3 .2-.1a.24 .24 0 0 0 .1 .3 .24 .24 0 0 0 .3 0l.3 .5 .1-1.3 .2 1.5v-1l.2 .3 .2-.5h.2l.1-.3h.2l.3-1.1 .1-.1 .1 .3 1-2.4 .2 1.2 .1-1.2 .1 .5 .1-.3h.2l.2 .6h.2l.1-.3h.1l.2 .2 .1-.2 .3 .5 .2-.1 .1 .3 .1-.3 .2 .5 .2-.2 .6 .9 .1-.2h.2l.3 .5 .1 .5 .2-.5 .1 .5 .1-.3 .1 .3h.2l.4 .5 .2-.1 .1 .3h.1l.4 .5 .1-.3v.5h.2l.1 .2 .1-.2 .1 .3 .2-1.5 .2 1.4 .3-.8 .1-.1 .1 .2 .3-.9 .2 .2 .2-.5 .2-.2 .2-.7 .8-1.2 .1-.5 .2 .9 .1-.7 .2 .5 .2-.5v.5l.2-.2 .2 .4 .1-.2 .2 .3 .2-.3 .1 .7 .1-.5 .2 .3h.4l.1 .2 .1-.2 .1 .7 .1-.5 .1 .5h.2l.1 .2 .2-.2h.1l.4 1 .3-.3 .2 .5 .1-.2 .1 .2h.1l.3 .5 .1-.3 .3 .6 .1-.3 .2 .5h.1l.5 .7 .2-1 .1 1.5 .2-1.5 .1 .3 .2-.5 .1 .2v-.4l.2 .2 .7-1.5 .2 .1 .2-.3 .1-.7 .1 .2 .5-1.2 .2 .5 .2-.4 .1 .7 .1-.3h.6l.1 .3h.2l.1-.3 .1 .2 .1-.2 .1 .5h.1l.2-.3 .3 .5 .1-.2 .1 .5 .2-.3 .2 .3h.1l.1 .4 .1-.2 .2 .5 .2-.3 .2 .5 .1-.2 .1 .5 .3-.3 .3 .5h.1l.2 .5 .1-.3 .3 .6 .2-.1 .4 .8 .3-.1v.8l.2-1.7 .1 1 .1-.7 .1 .2 .4-1h.2l.1-.4 .2-.1 .2-.7 .1 .2 .1-.2h.2l.5-1 .2-.9 .1 .9 .1-1.2 .2 .8 .1-.3 .1 .3 .2-.3 .1 .5 .2 .1 .1-.3 .1 .4 .1-.4 .2 .4 .2-.1 .1 .4 .2-.5 .1 .5h.3l.2 .5 .1-.3 .1 .3M180.2 143l-.2 .2-.1-.3h-1l-.1 .3h-.3l-.1-.2-.2 .2-.2-.3-.1 .3-.1-.3-.3 .1-.2-14.6-.3-.1-.1 .3-.2-.3-1.6 .1-.2-.3-.2 .3v.9l-.1 13.7-3-.1-.1 .3-.2-.3-.2 .3-.2-.5-.1 .3h-.1l-.1-.3-.1 .3-.1-.3-.2 .3-.5-.1-.1 .3-.1-.3-.2 .3-.1-.3-.2 .3-.1-.3h-.2l-.2 .3-.1-.2-.1-1.6-.1-12.8-.2-.3h-.8l-.1 .3-.1-.3-.2 .3-.1-.3-.3 .1-.1-.3a.25 .25 0 0 1-.3 .3 .25 .25 0 0 1-.2-.3l-.1 .3-.1-.3v.6l-.2 14.3-1.8-.1-.1 .3-.1-.3h-.5l-.1 .3-.1-.3h-1.8l-.1 .3-.1-.2-.1 .2-.1-.3-.2 .3-.1-.3h-.7l-.1 .3h-.2l-.2-14.8-.2 .2-.1-.3-1 .1-.1-.3-.2 .5-.1-.3-.5 .1-.1-.3-.1 .3h-.3l-.1 14.6h-.6l-.1-.3-.2 .3-1.4-.1-.1 .3-.1-.3h-.9l-.1 .3-.1-.2-.1 .2-.1-.3h-.2l-.1 .3-.1-.2-.1 .2-.1-.3h-.2l-.1 .3-.2-.3h-.1l-.1 .3-.2-.3h-.2l-.1 .3-.2-.3-.1 .3-.1-.3h-.2l-.2 .3-.1-14.6h-.3l-.2-.3h-1.1l-.1 .3-.1-.3-.4 .1-.1-.3-.1 .3-.2-.3-.2 14.9-.1-.3-.2 .3h-1.4l-.1-.3-.1 .5-.4-.5-.2 .3-.3-.1-.1 .3-.1-.3h-.5l-.1 .3-.1-.3-.3 .1-.2-.3-.1 .5-.2-.3h-.1l-.1 .3-.1-.3h-.9l-.1 .3-.1-.3h-.1l-.2 .3-.2-.2-.1-14.5-.1-.1v.2l-.2-.3h-.3l-.1 .3-.1-.3-1.7 .1-.1-.3-.1 14.9-.4-.1-.1 .3-.1-.3h-1.2l-.1 .3-.1-.3h-.6l-.1 .3-.1-.3h-.2l-.1 .3-.2-.3h-.9l-.1 .3-.1-.2-.1 .2-.1-.3h-.3l-.1 .3-.1-.3-.3 .3" fill="none" stroke="#1a1a1a" stroke-width=".41"/>
<g fill="#fff">
<path d="M149.1 122.8h17.7v3h-17.7z" fill-rule="evenodd"/>
<path d="M155.9 144.9h19.1v3h-19.1z" fill-rule="evenodd"/>
<path d="M133.4 148.1h24v3h-24z" fill-rule="evenodd"/>
</g>
<g fill="none" stroke="#000" stroke-width=".2">
<path d="M19.1 37.3v73.9M46.9 38.2v53.3M50.1 38.2v53.3M52.3 38.2v53.3M54 38.2v53.3M55.4 38.2v53.3M56.6 38.2v53.3M57.6 38.2v53.3M58.5 38.2v53.3M59.3 38.2v53.3M64.7 38.2v53.3M67.8 38.2v53.3"/>
<path d="M70 38.2v53.3M71.8 38.2v53.3M73.2 38.2v53.3M74.3 38.2v53.3M75.4 38.2v53.3M76.3 38.2v53.3M77.1 38.2v53.3M82.4 38.2v53.3M85.6 38.2v53.3M87.8 38.2v53.3M89.5 38.2v53.3M90.9 38.2v53.3"/>
<path d="M92.1 38.2v53.3M93.1 38.2v53.3M94 38.2v53.3M107.9 37.3v73.9M196.8 37.3v73.9M41.6 56h53.2M41.6 47.1h53.2M41.6 73.7h53.2M41.6 64.9h53.2M41.6 82.6h53.2M19 111.1h177.8"/>
</g>
<path d="M41.6 38.2h53.2v53.3h-53.2z" fill="none" stroke="#000" stroke-width=".27"/>
<path d="M41.6 47.2l8.1-.8 9.3-.5h4.6a24.4 24.4 0 0 1 9.9 1.1 3.1 3.1 0 0 1 2.3 1.4l1.3 1.4M77.1 52.6a10.8 10.8 0 0 0-9.1-.9 21.3 21.3 0 0 0-5.5 1.1l-3.2 .2a46 46 0 0 0-13 2.7l-4.7 2.2M77.1 54.8a3.3 3.3 0 0 0-3.6-.4l-1 .4a20.2 20.2 0 0 1-7.4 2.2l-3 .6a41.5 41.5 0 0 0-11.7 3.1 21.9 21.9 0 0 0-7.5 5.4l-1.3 1.2" fill="none" stroke="#1a1a1a" stroke-width=".46"/>
<g fill="#fff">
<path d="M46.7 48.9h11.3v3.4h-11.3z" fill-rule="evenodd"/>
<path d="M57.6 40.7h12.1v3.4h-12.1z" fill-rule="evenodd"/>
<path d="M51.8 61.2h11.3v3.4h-11.3z" fill-rule="evenodd"/>
</g>
<g fill="none" stroke="#000" stroke-width=".27">
<path d="M135.6 38.3v52M138.7 38.3v52M140.8 38.3v52M142.5 38.3v52M143.9 38.3v52M145 38.3v52M146.1 38.3v52M147 38.3v52M147.7 38.3v52M153 38.3v52M156 38.3v52M158.2 38.3v52"/>
<path d="M159.9 38.3v52M161.2 38.3v52M162.4 38.3v52M163.4 38.3v52M164.3 38.3v52M165.1 38.3v52M170.3 38.3v52M173.3 38.3v52M175.5 38.3v52M177.2 38.3v52M178.6 38.3v52M179.7 38.3v52"/>
<path d="M180.7 38.3v52M181.6 38.3v52M130.4 55.6h52M130.4 46.9h52M130.4 72.9h52M130.4 64.3h52M130.4 81.6h52"/>
</g>
<path d="M130.4 38.3h52v52h-52z" fill="none" stroke="#000" stroke-width=".36"/>
<path d="M165.1 48.4a5.9 5.9 0 0 1-2.7-1.2 14 14 0 0 0-5.6 0l-3.4 .4-2.9 .8-2 .2a52.9 52.9 0 0 0-14.2 2.1l-3.9 1.5M165.1 50.3a2.98 2.98 0 0 0-3.3-.2l-.6 .2a12.8 12.8 0 0 1-5.6 2l-1 .3a8.4 8.4 0 0 0-3.8 .6l-3.4 .4a37.4 37.4 0 0 0-12.4 3.5l-4.6 3.1" fill="none" stroke="#1a1a1a" stroke-width=".36"/>
<g fill="#fff">
<path d="M165.4 44.7h11v3.3h-11z" fill-rule="evenodd"/>
<path d="M166.2 50.6h11v3.4h-11z" fill-rule="evenodd"/>
</g>
<path d="M19 37.2h177.8" fill="none" stroke="#000" stroke-width=".2"/>
<path d="M19 22h177.8v.5h-177.8z" fill="#000"/>
<g fill="#231f20">
<path d="M172.5 7.6l-.1 .5 .4-.2h.6v.1v2.1l-.2 .4h.9l-.2-.4v-2.1l.1-.1h.5l.5 .2-.2-.5zM174.5 8.3l.2 .3v1.5l-.2 .4h1.8l.2-.6a1.04 1.04 0 0 1-1.3 .2v-.7h.6l.3 .2v-.6l-.3 .2h-.6v-.6l.8-.1 .4 .3-.2-.5zM176.5 8.3l.9 1.1-.9 1.1h.8l-.2-.2 .4-.7 .5 .7-.2 .2h1.5l-.2-.2 .2-.4h.9l.1 .4-.2 .2h1l-.3-.3-.7-1.9h-.5l-.9 2-.8-1 .9-1h-.8l.1 .3-.4 .5-.3-.6 .1-.2zM179.7 8.6l.4 1h-.7zM181.3 8.4a.63 .63 0 0 0-.2 .7 .63 .63 0 0 0 .6 .4l.6 .2 .1 .2a.75 .75 0 0 1-.7 .4 .75 .75 0 0 1-.6-.5l.1 .7 .1-.1a1.11 1.11 0 0 0 1.5-.6 1.13 1.13 0 0 0-1.2-.8l-.1-.4a1.04 1.04 0 0 1 1.2 .2l-.2-.5-.2 .1-.4-.2zM173.2 10.9l.2 .4v2.2l-.2 .4h1l-.3-.4v-2.2l.3-.4zM174.3 11.6l.3 .4v1.5l-.3 .4h.8l-.2-.4v-1.3l1.5 1.7v-1.9l.2-.4h-.7l.2 .4v.9l-1.1-1.3zM177 11.8a.62 .62 0 0 0-.2 .7 .62 .62 0 0 0 .6 .4l.6 .1 .1 .3a.76 .76 0 0 1-.7 .3 .76 .76 0 0 1-.7-.4l.2 .7 .1-.1a1.11 1.11 0 0 0 1.5-.6 1.13 1.13 0 0 0-1.2-.8l-.1-.4a1.04 1.04 0 0 1 1.2 .2l-.2-.6-.2 .1-.5-.1zM178.7 11.6l-.2 .6a.61 .61 0 0 1 .8-.3v1.6l-.2 .4h.9l-.2-.4v-1.6a.63 .63 0 0 1 .7 .3l-.1-.6zM180.6 11.6l.3 .4v1.5l-.3 .4h1l-.2-.2-.1-.8 .6 .2a.76 .76 0 0 0 1.2 .7l-1-1a.58 .58 0 0 0 .6-.5 .58 .58 0 0 0-.5-.6zM181.4 11.9h.1a.45 .45 0 0 1 .5 .1 .45 .45 0 0 1 .1 .5l-.8 .2zM182.9 11.6l.2 .2a2.17 2.17 0 0 0 .3 1.9 .99 .99 0 0 0 1.6-.6v-1.1l.2-.4h-.7l.2 .2a1.92 1.92 0 0 1-.2 1.8 .6 .6 0 0 1-.9-.5v-1.1l.2-.4zM185.4 11.6l.2 .4v1.5l-.2 .4h.7l-.2-.4v-1.4l.8 1.8 .8-1.8v1.4l-.2 .4h.9l-.2-.4v-1.5l.2-.4h-.8l-.6 1.5-.6-1.5zM188.4 11.6l.2 .4v1.5l-.2 .4h1.8l.1-.6a1.04 1.04 0 0 1-1.2 .1v-.6h.5l.4 .2v-.6l-.4 .2h-.5v-.7h.8l.3 .3-.1-.6zM190.5 11.6l.2 .4v1.5l-.2 .4h.7l-.2-.4v-1.3l1.5 1.7v-1.9l.2-.4h-.7l.2 .4v.9l-1.1-1.3zM192.9 11.6l-.1 .6a.61 .61 0 0 1 .7-.3l.1 1.6-.3 .4h1l-.3-.4 .1-1.6a.63 .63 0 0 1 .7 .3l-.1-.6zM195.2 11.8a.62 .62 0 0 0-.2 .7 .62 .62 0 0 0 .6 .4l.6 .1 .1 .3a.76 .76 0 0 1-.7 .3 .76 .76 0 0 1-.6-.4l.1 .7 .1-.1a1.11 1.11 0 0 0 1.6-.6 1.13 1.13 0 0 0-1.3-.8l-.1-.4a1.04 1.04 0 0 1 1.2 .2l-.1-.6-.2 .1-.5-.1z"/>
<path d="M166.2 6.3v2.6h-1.9v.4l.8 .9a.91 .91 0 0 0 1 .8 .56 .56 0 0 1 .5-.3 .56 .56 0 0 1 .5 .3l.4 .8a1.53 1.53 0 0 0 1.9 1.2 1.54 1.54 0 0 1 1-2.1l.9-.3v-1.4a1.52 1.52 0 0 1-.4-1.6h-1.3l-.2 .8h.5l-.2 .8h-.5l-.1 1v.2l.4 .1-.2 .8a1.93 1.93 0 0 1-1.6-.3l.3-1.8h-.5l.2-.8h.4l.2-.8h-.4v-1.3zM168.6 7.6l-.6 2.9h.7l.6-2.9zM168.8 6.6l-.1 .7h.6l.2-.7z"/>
</g>
<text font-size="3.9" x="19" y="29.3">Typical Characteristics (continued)</text>
<text font-size="3.5" x="19" y="17.3">LM3485</text>
<text font-size="3.2" x="19" y="36">Unless otherwise specified, T = 25°C</text>
<g font-size="2.8">
<text x="31" y="103.2">V</text>
<text x="38.2" y="103.2">= 3.3 V</text>
<text x="64.1" y="103.2">L = 22 µH</text>
<text x="111" y="102.9">V</text>
<text x="118.1" y="102.9">= 5.0 V</text>
<text x="140.3" y="102.9">L = 22 µH</text>
<text x="42.1" y="109.4">Figure 13. Efficiency vs Load Current</text>
<text x="131" y="109.3">Figure 14. Efficiency vs Load Current</text>
<text x="74.6" y="115.6">V</text>
<text x="79.1" y="115.6">(10V/div)</text>
<text x="79.2" y="128.1">(1A/div)</text>
<text x="66" y="135.9">lind@C</text>
<text x="79.3" y="135.9">= 10nF</text>
<text x="65.7" y="140.1">lind@C</text>
<text x="79" y="140.1">= 1nF</text>
<text x="37.9" y="154.6">(2V/div)</text>
<text x="65.9" y="156.2">V</text>
<text x="71.5" y="156.2">@C</text>
<text x="77.4" y="160.4">(2V/div)</text>
<text x="80.5" y="156.2">= 10nF</text>
<text x="53" y="169.5">TIME (100Ps/div)</text>
<text x="111" y="168.7">V</text>
<text x="115.8" y="168.7">= 12 V</text>
<text x="140.3" y="168.7">V</text>
<text x="140.3" y="172.6">L = 22 µH</text>
<text x="147.4" y="168.7">= 3.3 V</text>
<text x="169.5" y="168.7">I</text>
<text x="175.6" y="168.7">= 500 mA</text>
<text x="54.5" y="179.7">Figure 15. Start Up</text>
<text x="129.9" y="179">Figure 16. Continuous Mode Operation</text>
<text x="22.1" y="242.3">V</text>
<text x="26.9" y="242.3">= 12 V</text>
<text x="51.4" y="242.3">V</text>
<text x="58.5" y="242.3">= 3.3 V</text>
<text x="80.6" y="242.3">I</text>
<text x="86.7" y="242.3">= 50 mA</text>
<text x="111" y="242.2">V</text>
<text x="118.1" y="242.2">= 3.3 V</text>
<text x="140.3" y="242.2">I</text>
<text x="146.3" y="242.2">= 1 A</text>
<text x="169.5" y="242.2">C</text>
<text x="182.6" y="242.2">= 80 mΩ</text>
<text x="51.4" y="246.3">L = 22 µH</text>
<text x="140.3" y="246.2">C</text>
<text x="144.3" y="246.2">= 100 pF</text>
<text x="39.1" y="252.6">Figure 17. Discontinuous Mode Operation</text>
<text x="123.4" y="252.6">Figure 18. Operating Frequency vs Input Voltage</text>
<text x="19" y="263.6">8</text>
<text x="89" y="268.9">Product Folder Links: LM3485</text>
</g>
<text font-size="2.8" fill="#0000c8" x="29.6" y="263.6">Submit Documentation Feedback</text>
<g font-size="2.7">
<text x="35.2" y="40.1">100</text>
<text x="124.7" y="40.1">100</text>
<text x="36.9" y="48">90</text>
<text x="57.6" y="43.2">V</text>
<text x="61.7" y="43.2">= 4.5V</text>
<text x="126.4" y="47.8">90</text>
<text x="165.4" y="47.1">V</text>
<text x="169.4" y="47.1">= 12V</text>
<text x="46.7" y="51.4">V</text>
<text x="50.8" y="51.4">= 12V</text>
<text x="166.2" y="53">V</text>
<text x="170.2" y="53">= 24V</text>
<text x="36.9" y="56.8">80</text>
<text x="126.4" y="56.4">80</text>
<text x="36.9" y="65.7">70</text>
<text x="51.8" y="63.6">V</text>
<text x="55.9" y="63.6">= 24V</text>
<text x="126.4" y="65.1">70</text>
<text x="33.2" y="75.2" transform="rotate(-90 33.2 75.2)">EFFICIENCY (%)</text>
<text x="36.9" y="74.6">60</text>
<text x="123.2" y="76.1" transform="rotate(-90 123.2 76.1)">EFFICIENCY (%)</text>
<text x="126.4" y="73.8">60</text>
<text x="36.9" y="83.4">50</text>
<text x="126.4" y="82.4">50</text>
<text x="36.9" y="92.3">40</text>
<text x="39.8" y="95.1">10</text>
<text x="57.5" y="95.1">100</text>
<text x="73.4" y="95.1">1000</text>
<text x="89.2" y="95.1">10000</text>
<text x="126.4" y="91.1">40</text>
<text x="128.6" y="94.4">10</text>
<text x="144.4" y="94.4">100</text>
<text x="160.7" y="94.4">1000</text>
<text x="176.9" y="94.4">10000</text>
<text x="54.8" y="99.2">LOAD CURRENT (mA)</text>
<text x="142.1" y="99.1">LOAD CURRENT (mA)</text>
<text x="35.2" y="190.4">0.5A</text>
<text x="56" y="187.2">Inductor Current</text>
<text x="37.5" y="196.4">0A</text>
<text x="36" y="203.4">10V</text>
<text x="70.2" y="200.9">SW node</text>
<text x="37.6" y="209.9">5V</text>
<text x="71.2" y="204.1">Voltage</text>
<text x="37.6" y="216.4">0V</text>
<text x="51.4" y="221.4">Output Ripple Voltage</text>
<text x="33.7" y="222.4">20mV</text>
<text x="35.2" y="228.9">0mV</text>
<text x="33" y="235.4">-20mV</text>
<text x="57.7" y="238.4">TIME (5Ps/div)</text>
</g>
<g font-size="2.5">
<text x="19" y="21.4">SNVS178H –JANUARY 2002–REVISED DECEMBER 2015</text>
<text x="181.8" y="21.4">www.ti.com</text>
<text x="128.3" y="113.8">1A</text>
<text x="126.4" y="119.7">0.5A</text>
<text x="128.5" y="125.3">0A</text>
<text x="149.1" y="125">Inductor Current</text>
<text x="127.1" y="131.7">10V</text>
<text x="128.5" y="137.8">5V</text>
<text x="128.5" y="143.7">0V</text>
<text x="125" y="149.2">20mV</text>
<text x="155.9" y="147.1">SW node Voltage</text>
<text x="126.3" y="155.2">0mV</text>
<text x="133.4" y="150.4">Output Ripple Voltage</text>
<text x="124.3" y="161.2">-20mV</text>
<text x="149.2" y="164.9">TIME (2Ps/div)</text>
<text x="134.2" y="263.6">Copyright © 2002–2015, Texas Instruments Incorporated</text>
</g>
<g font-size="2.4">
<text x="127.6" y="184.3">800</text>
<text x="128.1" y="195.8">600</text>
<text x="147.8" y="196.4">L=10PH</text>
<text x="139.7" y="201.9">L=15</text>
<text x="145.2" y="201.9">PH</text>
<text x="128.1" y="208">400</text>
<text x="143.4" y="213.5">L=22PH</text>
<text x="128.1" y="219.9">200</text>
<text x="125.3" y="225.5" transform="rotate(-90 125.3 225.5)">OPERATING FREQUENCY (KHz)</text>
<text x="131" y="231.1">0</text>
<text x="132.5" y="233.1">4</text>
<text x="143.6" y="233.6">12</text>
<text x="155.5" y="233.6">20</text>
<text x="167.4" y="233.6">28</text>
<text x="179.1" y="233.6">36</text>
<text x="145.4" y="238.4">INPUT VOLTAGE (V)</text>
</g>
<g font-size="2.3">
<text x="37.5" y="150.1">V</text>
<text x="42.2" y="150.1">@C</text>
<text x="49.7" y="150.1">= 1nF</text>
</g>
<g font-size="2.1">
<text x="60.5" y="36.6">J</text>
<text x="32.9" y="103.7">OUT</text>
<text x="112.9" y="103.5">OUT</text>
<text x="112.9" y="169.2">IN</text>
<text x="142.1" y="169.2">OUT</text>
<text x="170.3" y="169.2">OUT</text>
<text x="24" y="242.9">IN</text>
<text x="53.2" y="242.9">OUT</text>
<text x="81.4" y="242.9">OUT</text>
<text x="112.9" y="242.8">OUT</text>
<text x="141" y="242.8">OUT</text>
<text x="171.6" y="242.8">OUT(ESR)</text>
<text x="142.3" y="246.8">ff</text>
</g>
<g font-size="1.8">
<text x="59.4" y="43.5">IN</text>
<text x="48.5" y="51.7">IN</text>
<text x="53.7" y="64">IN</text>
<text x="76.5" y="116">IN</text>
<text x="75.1" y="136.3">ADJ</text>
<text x="74.9" y="140.5">ADJ</text>
<text x="67.7" y="156.6">OUT</text>
<text x="76.3" y="156.6">ADJ</text>
</g>
<g font-size="1.7">
<text x="167.1" y="47.5">IN</text>
<text x="168" y="53.4">IN</text>
</g>
<g font-size="1.5">
<text x="39.1" y="150.4">OUT</text>
<text x="46.3" y="150.4">ADJ</text>
</g>
</svg>
